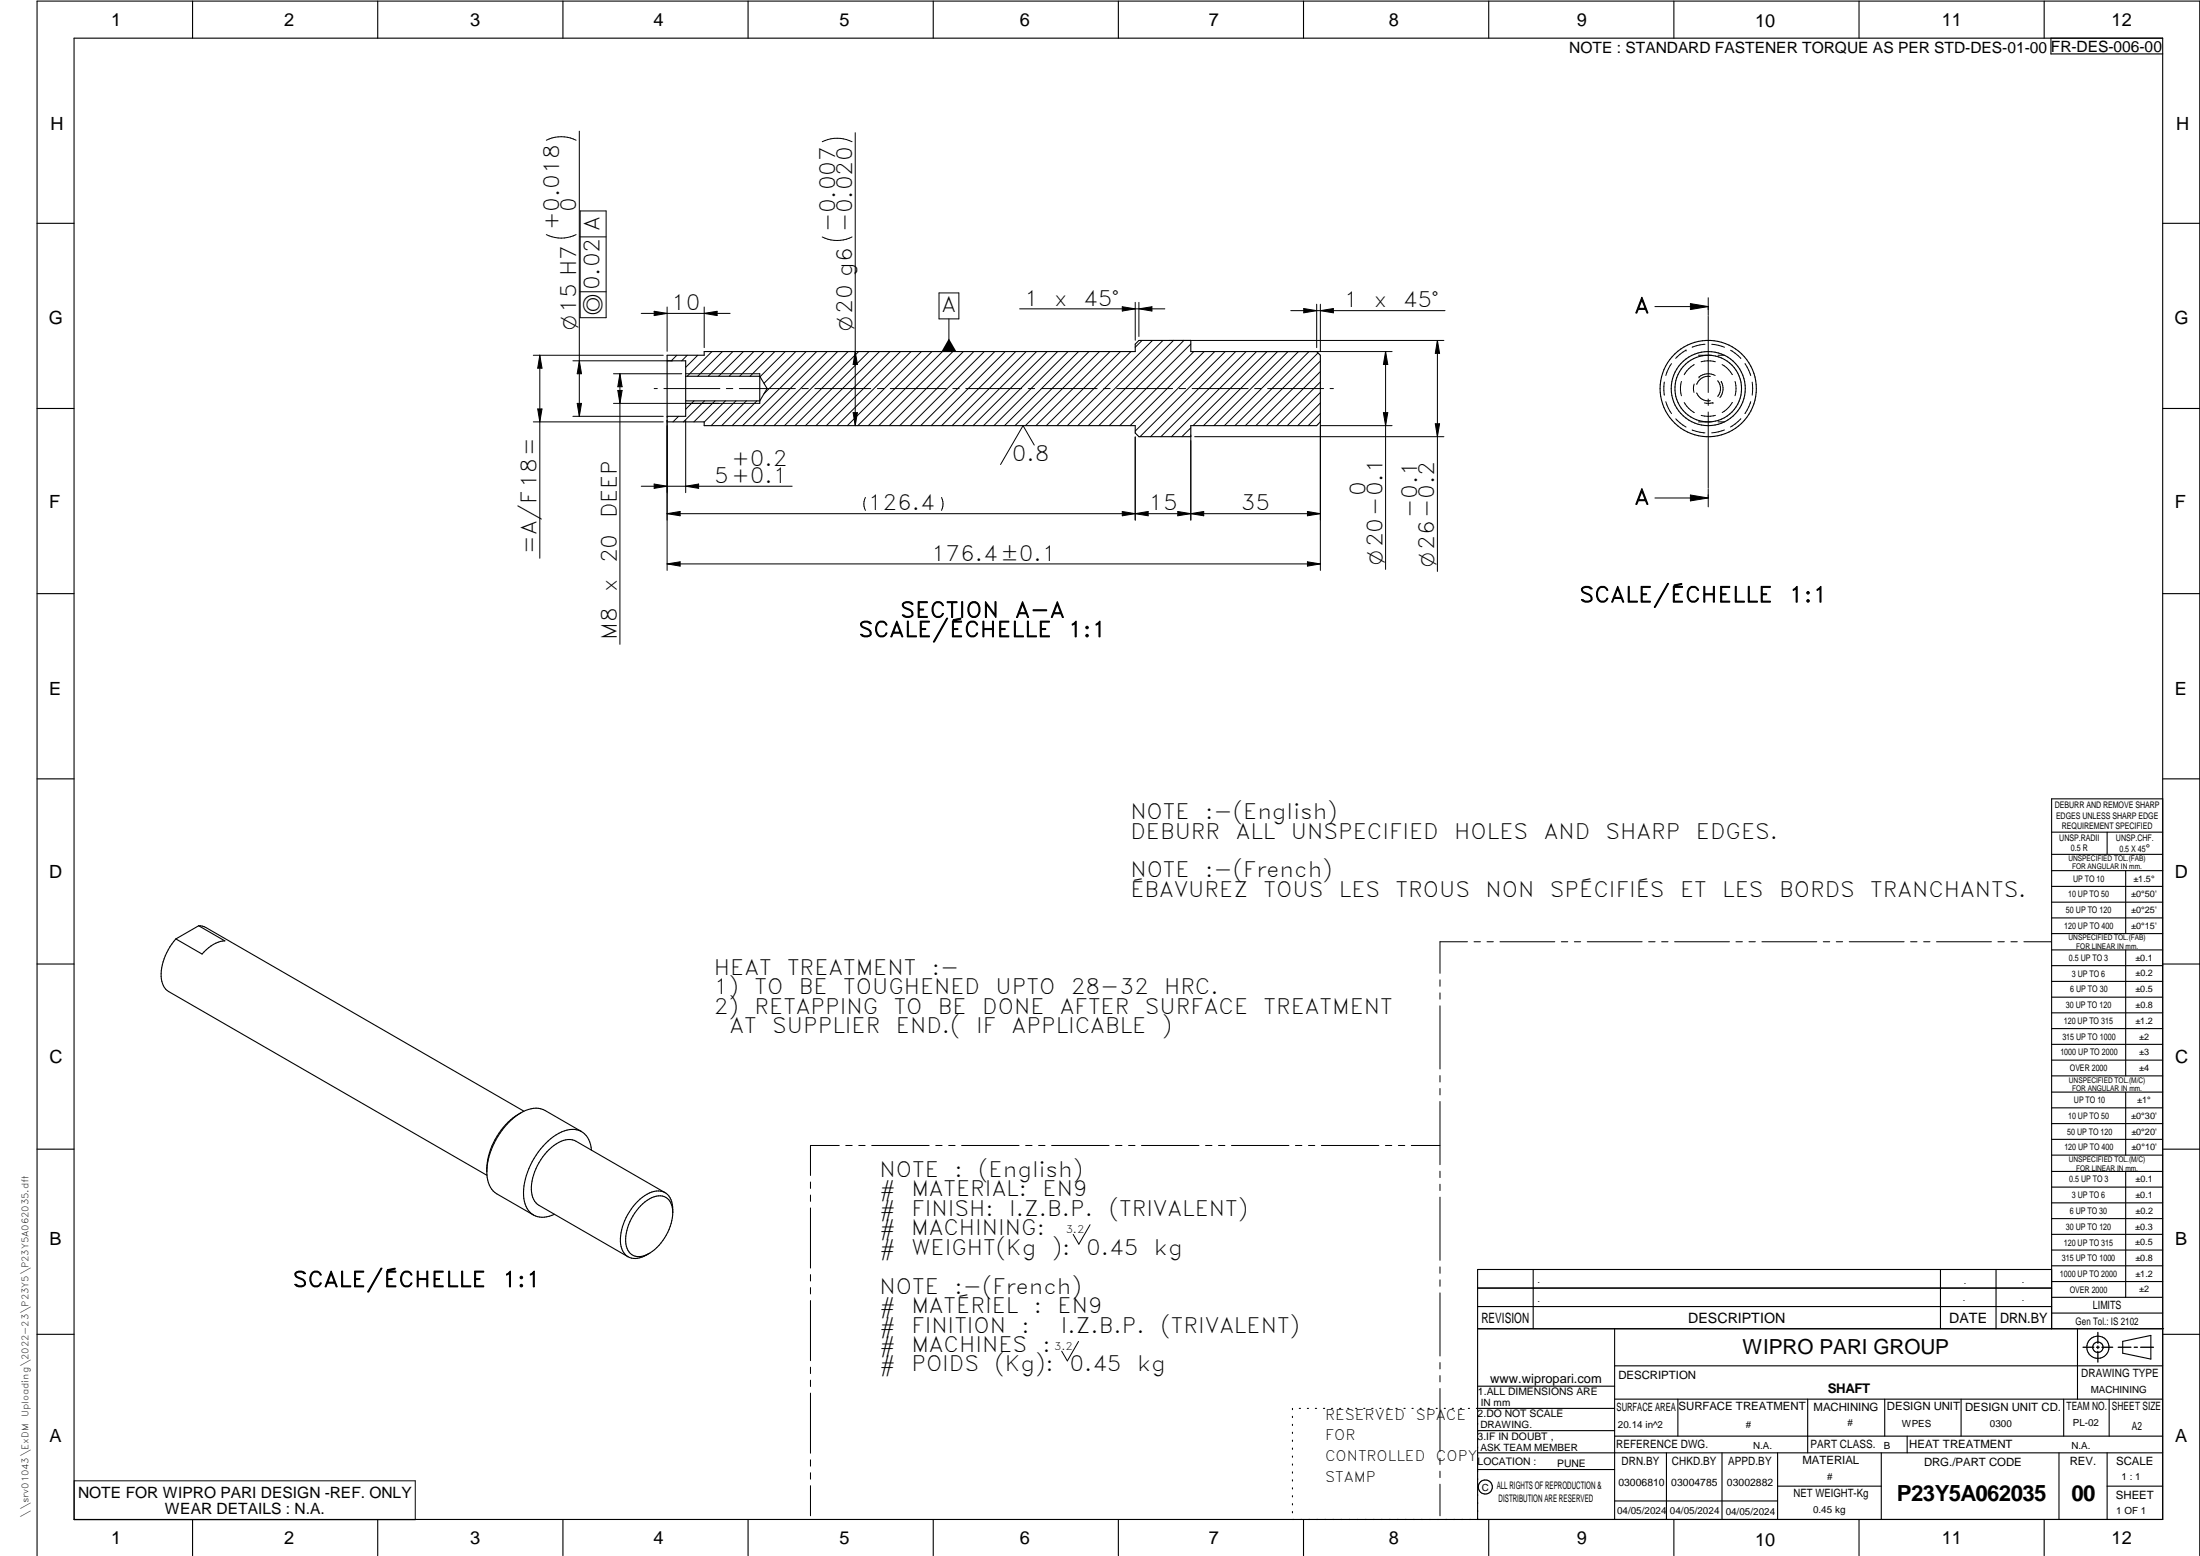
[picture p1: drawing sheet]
<svg xmlns="http://www.w3.org/2000/svg" width="594mm" height="420mm" viewBox="0 0 594 420" stroke-linecap="round" stroke-linejoin="round" font-family="sans-serif">
<g fill="none" stroke="#000" stroke-width=".3">
<path d="M20 10.3h564v400h-564zM52 .3v10M102 .3v10M152 .3v10M202 .3v10M252 .3v10M302 .3v10M352 .3v10M402 .3v10M452 .3v10M502 .3v10M552 .3v10"/>
<path d="M553.8 10.3v4.3h30.2M10 60.3h10M584 60.3h10M180.1 97.4h5.1v15h-5.1M180.1 95.9h10.1v-1h116.4v-2l.9-1h14.1v3h34l.9 1v18l-.9 1h-34v3h-14.1l-.9-1v-2h-116.4v-1h-10.1zM10 110.3h10M185.2 101.6h20l2 3.3-2 3.3h-20M205.2 100.9v8M584 110.3h10M10 160.3h10M584 160.3h10M10 210.3h10"/>
<path d="M584 215.7h-30v143.1M584 210.3h10M554 230.7h30M554 224.7h30M554 235.1h30M554 239.4h30M569 224.7v6M574 235.1v17M47.5 253.5a14.4 14.4 0 0 0-3.8 11.5l.7 1.7 1.2 1.1 85.9 49.6M53.7 250l-6.2 3.5M53.7 250l1 .1 .9 .3 85.9 49.7M53.7 250l7 4.1a9 9 0 0 0-6.1 3.5l-7.1-4.1"/>
<path d="M554 243.6h30M554 247.9h30M554 252.1h30M554 256.5h30M574 256.5v34M10 260.3h10M554 260.8h30M554 265h30M554 269.3h30M554 273.5h30M554 277.7h30M584 260.3h10"/>
<path d="M554 282h30M554 286.3h30M554 290.5h30M554 294.9h30M554 299.1h30M574 294.9v17M10 310.3h10M140.6 300.5a18.6 18.6 0 0 0-9.1 15.9M157 305.6l-9.8-5.8a6.9 6.9 0 0 0-7.5 1.3 20 20 0 0 0-8.2 16.8 6 6 0 0 0 2.6 4.5l10 5.7M159.7 310.6a5.3 5.3 0 0 0-5.2-5.6 12.5 12.5 0 0 0-8.5 5.2 18.3 18.3 0 0 0-4.4 14.2l.4 1.3 .7 1.2 1.4 1.2M554 303.4h30M554 307.7h30"/>
<path d="M554 311.9h30M554 316.3h30M574 316.3v34M584 310.3h10M149.7 327.9a6.1 6.1 0 0 1-5.6 .2M173 325.6a6.6 6.6 0 0 1 6.3-2.5 4.5 4.5 0 0 1 2.3 5 13.4 13.4 0 0 1-7.9 11.1 3.6 3.6 0 0 1-4.8-4 13.7 13.7 0 0 1 4.1-9.6zM175.3 338.5a5.5 5.5 0 0 1-5.7 .9M179.6 322.1l-24.1-13.9a5.5 5.5 0 0 0-5.9 1.1 15.4 15.4 0 0 0-6.1 12.7l.6 1.8 1 1.4 24.5 14.2M181.7 327.4a5.1 5.1 0 0 0-2.8-5.6 7 7 0 0 0-6.7 2.6 14.6 14.6 0 0 0-4.5 12.2l.7 1.7 1.2 1.1M554 320.5h30M554 324.8h30M554 329.1h30"/>
<path d="M554 333.3h30M554 337.5h30M399 358.8h185.3M399 352.8h155M399 347.8h155M414 342.8v16M436 358.8v51.5M524 342.8v16M539 342.8v16M554 342.8h-155v67.5M554 341.8h30M554 346.1h30"/>
<path d="M554 350.3h30M554 354.6h30M561 358.8v19M10 360.3h10M399 374.3h37M436 368.8h148M436 377.8h148M453.1 377.8v10M488.1 377.8v14.5M508.9 377.8v10M529.6 377.8v10M557.3 377.8v10"/>
<path d="M569.5 377.8v10M573.2 362.2l7.6-1.6v6.4l-7.6-1.6zM584 360.3h10M349 380.3v.3M349 382.4v.4M349 384.6v.3M349 386.7v.4M349 388.9v.3M349 391v.4M349 393.2v.3M349 395.3v.3M349 397.4v.4"/>
<path d="M349 399.6v.3M350.9 380.3h.3M353 380.3h.3M355.2 380.3h.3M357.4 380.3h.3M359.6 380.3h.3M361.7 380.3h.3M363.9 380.3h.3M366.1 380.3h.3M368.3 380.3h.3M370.4 380.3h.3M372.6 380.3h.3"/>
<path d="M374.8 380.3h.3M376.9 380.3h.4M379.1 380.3h.3M381.3 380.3h.3M383.4 380.3h.4M385.6 380.3h.4M387.8 380.3h.3M390 380.3h.3M392.1 380.3h.4M394.3 380.3h.4M396.5 380.3h.3M399 396.8h37"/>
<path d="M399 392.3h185M399 386.3h37M436 387.8h148M436 380.3h-37.3M450 392.3v18M465 392.3v18M480 392.3v18M508 392.3v18M515 387.8v4.5M556 392.3v18M569 392.3v18M52 410.3v9.8"/>
<path d="M102 410.3v9.8M152 410.3v9.8M202 410.3v9.8M252 410.3v9.8M302 410.3v9.8M349 401.7v.4M349 403.9v.3M349 406v.4M349 408.2v.3M352 410.3v9.8M402 410.3v9.8M436 405.3h44"/>
<path d="M452 410.3v9.8M480 401.3h28M502 410.3v9.8M552 410.3v9.8M569 401.3h15M10 420.1v-419.8h584v419.8"/>
<circle cx="461.3" cy="104.9" r="13"/>
<circle cx="461.3" cy="104.9" r="9"/>
<circle cx="461.3" cy="104.9" r="10"/>
<circle cx="566.5" cy="363.8" r="1.4"/>
<circle cx="566.5" cy="363.8" r="3"/>
<circle cx="401.1" cy="401.5" r="1.91"/>
</g>
<g fill="none" stroke="#000" stroke-width=".27">
<path d="M147.5 37.9a9 9 0 0 1 8.1 0M156.4 35.4v77M230.1 38.3a9.1 9.1 0 0 0-8.1 0M230.9 35.8v79.1M156.7 57h7v28.8h-7zM155.6 63.4a9 9 0 0 1-8.1 0M156.7 78.8h7M156.7 64h7M230.1 64a9 9 0 0 1-8.1 0M253.6 79.1h5.3v7h-5.3zM144 95.9h35.1M145.8 95.9v54.8"/>
<path d="M145.8 95.9l.6 3.5h-1.2zM154.7 97.4h26.9M156.4 97.4l.6 3.5h-1.1zM173.2 84.6h24M176.7 84.1l3.4 .5-3.4 .6zM180.1 82.9v12M182.8 95.9l-1.5 1.5M185.6 95.9l-1.5 1.5M188.4 95.9l-3.2 3.3M190.2 82.9v11M190.2 84.6l3.4-.5v1.1zM192.3 94.9l-6.7 6.7"/>
<path d="M195.1 94.9l-6.7 6.7M197.9 94.9l-6.7 6.7M200.7 94.9l-6.7 6.7M203.6 94.9l-6.7 6.7M206.4 94.9l-6.7 6.7M209.2 94.9l-6.7 6.7M212 94.9l-6.8 6.8M214.9 94.9l-8.6 8.6M217.7 94.9l-11.4 11.4M220.5 94.9l-20 20M223.4 94.9l-20 20M226.2 94.9l-20 20"/>
<path d="M229 94.9l-20 20M230.9 94.9l.6 3.5h-1.1zM231.9 94.9l-20 20M234.7 94.9l-20 20M237.5 94.9l-20 20M240.3 94.9l-20 20M243.2 94.9l-20 20M246 94.9l-20 20M248.8 94.9l-20 20M251.6 94.9l-20 20M254.5 94.9l-20 20M256.2 86.1v8.8"/>
<path d="M257.3 94.9l-20 20M260.1 94.9l-20 20M263 94.9l-20 20M265.8 94.9l-20 20M268.6 94.9l-20 20M271.4 94.9l-19.9 20M274.3 94.9l-20 20M275.3 83.4h39.3M277.1 94.9l-20 20M279.9 94.9l-20 20M282.8 94.9l-20 20M285.6 94.9l-20 20"/>
<path d="M288.4 94.9l-20 20M291.2 94.9l-20 20M294.1 94.9l-20 20M296.9 94.9l-20 20M299.7 94.9l-20 20M302.5 94.9l-20 20M303.1 82.8l3.5 .6-3.5 .6zM305.4 94.9l-20 20M306.6 81.6v10.3M307.5 81.6v9.3M307.5 83.4l3.6-.6v1.2zM308.4 91.9l-1.9 1.9"/>
<path d="M311.2 91.9l-23 23M314 91.9l-23 23M315.6 91.9h74.3M316.9 91.9l-23 23M319.7 91.9l-23 23M321.6 92.9l-22.1 22M322.4 94.9l-20 20M325.2 94.9l-20 20M328 94.9l-21.5 21.5M330.8 94.9l-23 23M333.7 94.9l-23 23M336.5 94.9l-23 23"/>
<path d="M339.3 94.9l-23 23M339.6 94.9h36.3M342.2 94.9l-20.1 20M345 94.9l-20 20M347.8 94.9l-20 20M348.5 83.9h41.7M350.6 94.9l-20 20M352.1 83.3l3.5 .6-3.5 .6zM353.5 94.9l-20 20M355.6 82.1v11.8M355.9 95.3l-19.6 19.6M356.5 97.5l-17.4 17.4"/>
<path d="M356.5 83.9l3.6-.6v1.2zM356.5 82.1v12.8M374.2 94.9l.5 3.5h-1.1zM374.2 94.9v58.9M388.1 91.9l.6 3.5h-1.1zM388.1 91.9v62.4M446.9 82.8h14.4M451.4 98.2l-.9 1.4-.7 1.8M455.3 94.5l-1.7 1.2-1.1 1.1M455.3 94.5h.1M456.5 82l4.8 .8-4.8 .8zM457.5 98.4l-1.4 1.1-1.3 1.7"/>
<path d="M458.7 95.9h3.4M460.4 93l-1.4 .1-2.1 .6M461.3 80.4v4.8M461.3 85.4v20.6M462.2 93l1.8 .2 1.7 .6M463.2 97.7l-2.1-.3-1.7 .3M463.9 95.9h1.7M465 98.4l1.2 .9 1.6 1.8M467.3 94.6l2.8 2.2M471.2 98.2l1.6 3.2M144 113.9h35.1M145.2 110.4h1.2l-.6 3.5z"/>
<path d="M154.7 112.4h24.4M155.9 108.9h1.1l-.6 3.5zM165.7 100.9h18.4M166.8 105.4h1.2l-.6 3.5zM167.4 100.9v73.1M167.4 100.9l.6 3.5h-1.2zM176.7 104.9h.8M179.3 104.9h15.1M180.1 113.5v40.5M180.4 112.4l-.3 .3M183.2 112.4l-1.5 1.5M185.2 113.5v19.5"/>
<path d="M185.2 100.9h20M187.4 108.2l-2.2 2.3M190.2 108.2l-5.6 5.7M193.1 108.2l-5.7 5.7M195.9 108.2l-5.7 5.8M196.1 104.9h1.8M198.7 108.2l-6.7 6.7M199.7 104.9h15.1M201.5 108.2l-6.6 6.7M204.4 108.2l-6.7 6.7M205.2 108.9h-39.5M216.5 104.9h1.8"/>
<path d="M220 104.9h15.1M230.4 111.4h1.1l-.6 3.5zM236.9 104.9h1.7M240.4 104.9h15.1M257.3 104.9h1.7M260.8 104.9h15.1M277.7 104.9h1.7M281.2 104.9h15.1M298 104.9h1.8M301.5 104.9h15.1M306.6 118v22.4M318.4 104.9h1.8"/>
<path d="M321.6 115.5l-2.5 2.4M321.6 117.5v22.9M321.9 104.9h15.1M322.6 117.9h67.3M338.8 104.9h1.7M342.3 104.9h15.1M356.5 111.6l-3.2 3.3M356.5 108.8l-6.1 6.1M356.5 106l-8.9 8.9M356.5 103.1l-11.7 11.8M356.5 100.3l-14.5 14.6M356.5 113.5v40.5"/>
<path d="M356.6 114.9h19.3M359.2 104.9h.9M373.6 111.4h1.1l-.5 3.5zM387.6 114.4h1.1l-.6 3.5zM449.4 103.2v3.5M449.8 108.5l.7 1.8 .9 1.4M452.5 113.1l1.1 1.1 1.7 1.1M454 103l-.2 2.3 .2 1.6M454.8 108.7l1.3 1.6 1.4 1.1M456.9 116.1l3.5 .8M457.5 103.7l-.2 1.1 .1 1.2M458.2 106.1a3.3 3.3 0 0 0 3.6 2.1"/>
<path d="M458.7 113.9h3.4M458.8 101.8h.1M459.4 112.2l1.7 .2 2.1-.2M461.3 107.7v1.8M461.3 111.3v20.5M461.8 101.7a3.3 3.3 0 0 0-3.6 2.1M462.5 108.7h.1M462.5 108.7l-1.1 .2-1.2-.1M463.2 101.4a4 4 0 0 0-4.4 .4M463.8 102.8a3.3 3.3 0 0 1 0 4.2M463.9 113.9h1.7M464.8 103h.1"/>
<path d="M464.8 103a4 4 0 0 1-.4 4.4M465.7 116.1l-3.5 .8M467.8 101.1v.1M467.8 108.7l-1.6 1.9-1.2 .8M468.5 103l.3 1.9-.3 1.9M470.1 113.1l-1.6 1.4-1.2 .8M472.8 108.5l-1.6 3.2M473.2 103.2v3.5M173.2 131.3h40.7M176.7 130.7l3.4 .6-3.4 .6zM180.1 138.7h176.4M180.1 138.7l3.6-.6v1.2z"/>
<path d="M185.2 131.3l3.5-.6v1.2zM233.7 134.3l-.4 1.8 .4 1.7M254.2 134.3l.4 1.8-.4 1.7M279.3 120.2l-3-5.3-6.1 10.5M303.1 138.1l3.5 .6-3.5 .6zM306.6 138.7l3.4-.6v1.2zM318 138.1l3.6 .6-3.6 .6zM321.6 138.7l3.4-.6v1.2zM353.1 138.1l3.4 .6-3.4 .6zM446.9 134.5h14.4M456.5 133.7l4.8 .8-4.8 .8zM461.3 132.1v4.8"/>
<path d="M180.1 152.3h176.4M180.1 152.3l3.6-.6v1.2zM353.1 151.7l3.4 .6-3.4 .6zM396.3 254.3h-7.5v8.5M398 254.3h1.8M401.5 254.3h1.8M405 254.3h14.9M421.6 254.3h1.7M425.1 254.3h1.7M428.6 254.3h14.8M445.2 254.3h1.7M448.7 254.3h1.7"/>
<path d="M452.2 254.3h14.8M468.8 254.3h1.7M472.3 254.3h1.7M475.8 254.3h14.8M492.4 254.3h1.7M495.9 254.3h1.7M499.4 254.3h14.8M515.9 254.3h1.8M519.4 254.3h1.8M522.9 254.3h14.9M539.5 254.3h1.7M543 254.3h1.7"/>
<path d="M546.5 254.3h7.4M388.8 264.6v1.7M388.8 268.1v1.7M388.8 271.6v17M388.8 290.4v1.8M388.8 293.9v1.8M388.8 297.4v17.1M218.9 319.2v1.7M226.6 309.3h-7.7v8.1M228.4 309.3h1.7M231.9 309.3h1.7M235.4 309.3h15.5"/>
<path d="M252.7 309.3h1.7M256.2 309.3h1.7M259.7 309.3h15.5M277 309.3h1.7M280.5 309.3h1.7M284 309.3h15.5M301.2 309.3h1.8M304.8 309.3h1.7M308.2 309.3h15.6M325.5 309.3h1.8M329 309.3h1.8M332.5 309.3h15.6"/>
<path d="M349.8 309.3h1.8M353.3 309.3h1.7M356.8 309.3h15.5M374.1 309.3h1.7M377.6 309.3h1.7M381.1 309.3h7.7M388.8 316.3v1.7M388.8 319.8v1.7M218.9 322.7v1.7M218.9 326.2v16.2M294.4 330.7l-3.1 5.3-1.5-2.7M388.8 323.3v17"/>
<path d="M218.9 344.2v1.7M218.9 347.7v1.7M218.9 351.2v16.2M388.8 342.1v1.7M388.8 345.6v1.7M388.8 349.1v17.1M218.9 369.2v1.7M218.9 372.7v1.7M218.9 376.2v16.2M291.2 362.2l-3 5.3-1.5-2.7M388.8 367.9v1.8M388.8 371.4v1.7"/>
<path d="M388.8 374.9v17.1M20 399.9h92.1v10.5h-92.1zM218.9 394.2v1.7M218.9 397.7v1.7M388.8 393.8v1.7M388.8 397.3v1.7M218.9 401.2v8.1M388.8 400.8v8.5"/>
</g>
<path d="M566.5 359.8v2.9M562.5 363.8h2.9M566.1 363.8h.8M566.5 363.5v.7M566.5 364.9v2.9M567.6 363.8h2.9M572 363.8h3.4M576.3 363.8h.9M578.1 363.8h3.4" fill="none" stroke="#000" stroke-width=".36"/>
<g fill="#000">
<path d="M145.8 95.9l.6 3.5h-1.2zM176.7 84.1l3.4 .5-3.4 .6zM190.2 84.6l3.4-.5v1.1zM230.9 94.9l.6 3.5h-1.1zM256.2 91.4l2.1 3.5h-4.1zM303.1 82.8l3.5 .6-3.5 .6zM307.5 83.4l3.6-.6v1.2zM352.1 83.3l3.5 .6-3.5 .6zM356.5 83.9l3.6-.6v1.2zM374.2 94.9l.5 3.5h-1.1zM388.1 91.9l.6 3.5h-1.1zM456.5 82l4.8 .8-4.8 .8z"/>
<path d="M145.2 110.4h1.2l-.6 3.5zM155.9 108.9h1.1l-.6 3.5zM156.4 97.4l.6 3.5h-1.1zM167.4 100.9l.6 3.5h-1.2zM166.8 105.4h1.2l-.6 3.5zM230.4 111.4h1.1l-.6 3.5zM373.6 111.4h1.1l-.5 3.5zM387.6 114.4h1.1l-.6 3.5zM176.7 130.7l3.4 .6-3.4 .6zM180.1 138.7l3.6-.6v1.2zM185.2 131.3l3.5-.6v1.2zM303.1 138.1l3.5 .6-3.5 .6z"/>
<path d="M306.6 138.7l3.4-.6v1.2zM318 138.1l3.6 .6-3.6 .6zM321.6 138.7l3.4-.6v1.2zM353.1 138.1l3.4 .6-3.4 .6zM456.5 133.7l4.8 .8-4.8 .8zM180.1 152.3l3.6-.6v1.2zM353.1 151.7l3.4 .6-3.4 .6z"/>
</g>
<g font-size="6">
<text x="512.2" y="405.2">P23Y5A062035</text>
<text x="559.4" y="405.2">00</text>
</g>
<g font-size="5.7">
<text x="155.6" y="57.1" transform="rotate(-90 155.6 57.1)">0</text>
<text x="151" y="62.1" transform="rotate(-90 151 62.1)">+0.018</text>
<text x="225.5" y="62.8" transform="rotate(-90 225.5 62.8)">-0.007</text>
<text x="161.9" y="78.4" transform="rotate(-90 161.9 78.4)">0.02 A</text>
<text x="181.2" y="83.8">10</text>
<text x="276.6" y="82.5">1</text>
<text x="284.7" y="82.5">x</text>
<text x="292.5" y="82.5">45°</text>
<text x="362.9" y="83">1</text>
<text x="371" y="83">x</text>
<text x="378.8" y="83">45°</text>
<text x="254.3" y="84.4">A</text>
<text x="441.4" y="84.5">A</text>
<text x="197.5" y="125.9">+0.2</text>
<text x="273.2" y="124.5">0.8</text>
<text x="192.9" y="130.4">5+0.1</text>
<text x="234.3" y="137.8">126.4</text>
<text x="310.1" y="137.8">15</text>
<text x="335.1" y="137.8">35</text>
<text x="368.7" y="134" transform="rotate(-90 368.7 134)">0</text>
<text x="441.4" y="136.2">A</text>
<text x="166.5" y="140" transform="rotate(-90 166.5 140)">DEEP</text>
<text x="382.7" y="139.8" transform="rotate(-90 382.7 139.8)">-0.1</text>
<text x="144.9" y="149.5" transform="rotate(-90 144.9 149.5)">=A/F18=</text>
<text x="166.5" y="152.1" transform="rotate(-90 166.5 152.1)">20</text>
<text x="251.4" y="151.4">176.4±0.1</text>
<text x="166.5" y="159.9" transform="rotate(-90 166.5 159.9)">x</text>
<text x="243.1" y="166.7">SECTION</text>
<text x="274.1" y="166.7">A-A</text>
<text x="426.5" y="162.6">SCALE/ÉCHELLE</text>
<text x="483.1" y="162.6">1:1</text>
<text x="166.5" y="172.8" transform="rotate(-90 166.5 172.8)">M8</text>
<text x="231.8" y="172">SCALE/ÉCHELLE</text>
<text x="288.4" y="172">1:1</text>
<text x="305.2" y="221.2">NOTE</text>
<text x="325.4" y="221.2">:-(English)</text>
<text x="305.2" y="226.4">DEBURR</text>
<text x="333.7" y="226.4">ALL</text>
<text x="348.6" y="226.4">UNSPECIFIED</text>
<text x="392.7" y="226.4">HOLES</text>
<text x="416.9" y="226.4">AND</text>
<text x="433.6" y="226.4">SHARP</text>
<text x="458" y="226.4">EDGES.</text>
<text x="305.2" y="236.9">NOTE</text>
<text x="325.5" y="236.9">:-(French)</text>
<text x="305.2" y="242.2">ÉBAVUREZ</text>
<text x="341.2" y="242.2">TOUS</text>
<text x="361.5" y="242.2">LES</text>
<text x="376.9" y="242.2">TROUS</text>
<text x="401.2" y="242.2">NON</text>
<text x="418.5" y="242.2">SPÉCIFIÉS</text>
<text x="453.7" y="242.2">ET</text>
<text x="465.1" y="242.2">LES</text>
<text x="480.4" y="242.2">BORDS</text>
<text x="505" y="242.2">TRANCHANTS.</text>
<text x="192.8" y="263.2">HEAT</text>
<text x="212.5" y="263.2">TREATMENT</text>
<text x="251.6" y="263.2">:-</text>
<text x="192.8" y="268.5">1)</text>
<text x="203.7" y="268.5">TO</text>
<text x="215.7" y="268.5">BE</text>
<text x="227.7" y="268.5">TOUGHENED</text>
<text x="268.8" y="268.5">UPTO</text>
<text x="289.2" y="268.5">28-32</text>
<text x="314.3" y="268.5">HRC.</text>
<text x="192.8" y="273.7">2)</text>
<text x="203.8" y="273.7">RETAPPING</text>
<text x="241.3" y="273.7">TO</text>
<text x="253.3" y="273.7">BE</text>
<text x="265.2" y="273.7">DONE</text>
<text x="286.2" y="273.7">AFTER</text>
<text x="309.1" y="273.7">SURFACE</text>
<text x="341.2" y="273.7">TREATMENT</text>
<text x="197" y="279">AT</text>
<text x="208.5" y="279">SUPPLIER</text>
<text x="241.9" y="279">END.(</text>
<text x="263.6" y="279">IF</text>
<text x="273.2" y="279">APPLICABLE</text>
<text x="313.7" y="279">)</text>
<text x="237.5" y="317.8">NOTE</text>
<text x="257.7" y="317.8">:</text>
<text x="264.2" y="317.8">(English)</text>
<text x="237.5" y="323.1">#</text>
<text x="246.1" y="323.1">MATERIAL:</text>
<text x="281.6" y="323.1">EN9</text>
<text x="237.5" y="328.3">#</text>
<text x="246.1" y="328.3">FINISH:</text>
<text x="272.5" y="328.3">I.Z.B.P.</text>
<text x="299.4" y="328.3">(TRIVALENT)</text>
<text x="237.5" y="333.6">#</text>
<text x="246.1" y="333.6">MACHINING:</text>
<text x="237.5" y="338.8">#</text>
<text x="246.1" y="338.8">WEIGHT(Kg</text>
<text x="284" y="338.8">):</text>
<text x="293.3" y="338.8">0.45</text>
<text x="311.6" y="338.8">kg</text>
<text x="79.1" y="347.5">SCALE/ÉCHELLE</text>
<text x="135.6" y="347.5">1:1</text>
<text x="237.5" y="349.3">NOTE</text>
<text x="257.7" y="349.3">:-(French)</text>
<text x="237.5" y="354.6">#</text>
<text x="237.5" y="359.8">#</text>
<text x="246.1" y="359.8">FINITION</text>
<text x="246.1" y="354.6">MATÉRIEL</text>
<text x="275.9" y="359.8">:</text>
<text x="279.2" y="354.6">:</text>
<text x="285.6" y="354.6">EN9</text>
<text x="286.5" y="359.8">I.Z.B.P.</text>
<text x="313.4" y="359.8">(TRIVALENT)</text>
<text x="237.5" y="365.1">#</text>
<text x="246.1" y="365.1">MACHINES</text>
<text x="281.6" y="365.1">:</text>
<text x="237.5" y="370.3">#</text>
<text x="246.1" y="370.3">POIDS</text>
<text x="268.6" y="370.3">(Kg):</text>
<text x="288.8" y="370.3">0.45</text>
<text x="307.1" y="370.3">kg</text>
</g>
<text font-size="5.6" x="470.5" y="365.5">WIPRO PARI GROUP</text>
<g font-size="5.4">
<text x="155.6" y="89.2" transform="rotate(-90 155.6 89.2)">O15 H7</text>
<text x="161.9" y="85.1" transform="rotate(-90 161.9 85.1)">a</text>
<text x="230.1" y="89.4" transform="rotate(-90 230.1 89.4)">O20 g6 -0.020</text>
<text x="373.3" y="152.5" transform="rotate(-90 373.3 152.5)">O20-0.1</text>
<text x="387.3" y="153.1" transform="rotate(-90 387.3 153.1)">O26-0.2</text>
</g>
<g font-size="4.9">
<text x="30" y="7">1</text>
<text x="76.7" y="7">2</text>
<text x="127" y="7">3</text>
<text x="176.5" y="7">4</text>
<text x="226.7" y="7">5</text>
<text x="275.4" y="7">6</text>
<text x="326.4" y="7">7</text>
<text x="375" y="7">8</text>
<text x="425.8" y="7">9</text>
<text x="473.9" y="7.4">10</text>
<text x="524.3" y="7">11</text>
<text x="570.2" y="7">12</text>
<text x="13.6" y="35.2">H</text>
<text x="587.6" y="35.2">H</text>
<text x="13.2" y="87.5">G</text>
<text x="587.2" y="87.5">G</text>
<text x="13.3" y="137.1">F</text>
<text x="587.3" y="137.1">F</text>
<text x="13.3" y="187.6">E</text>
<text x="587.3" y="187.6">E</text>
<text x="13.3" y="237">D</text>
<text x="587.3" y="237">D</text>
<text x="13.4" y="287.1">C</text>
<text x="587.4" y="287.1">C</text>
<text x="13.4" y="336.3">B</text>
<text x="587.4" y="336.3">B</text>
<text x="13.4" y="389.3">A</text>
<text x="587.4" y="389.3">A</text>
<text x="30" y="417">1</text>
<text x="76.7" y="417">2</text>
<text x="127" y="417">3</text>
<text x="176.5" y="417">4</text>
<text x="226.7" y="417">5</text>
<text x="275.4" y="417">6</text>
<text x="326.4" y="417">7</text>
<text x="375" y="417">8</text>
<text x="425.8" y="417">9</text>
<text x="473.9" y="417.4">10</text>
<text x="524.3" y="417">11</text>
<text x="570.2" y="417">12</text>
</g>
<g font-size="4.2">
<text x="423.7" y="14.3">NOTE : STANDARD FASTENER TORQUE AS PER STD-DES-01-00</text>
<text x="553.8" y="14">FR-DES-006-00</text>
<text x="21.1" y="404.4">NOTE FOR WIPRO PARI DESIGN -REF. ONLY</text>
<text x="44.5" y="408.9">WEAR DETAILS : N.A.</text>
</g>
<g font-size="3.9">
<text x="357.8" y="383.4">RESERVED</text>
<text x="382.3" y="383.4">SPACE</text>
<text x="357.8" y="388.9">FOR</text>
<text x="357.8" y="394.5">CONTROLLED</text>
<text x="387.8" y="394.5">COPY</text>
<text x="357.8" y="400.1">STAMP</text>
</g>
<g font-size="3.8">
<text x="400.1" y="357.1">REVISION</text>
<text x="455.9" y="357.1">DESCRIPTION</text>
<text x="526.4" y="357.1">DATE</text>
<text x="540.1" y="357.1">DRN.BY</text>
</g>
<text font-size="3.6" x="493.6" y="376.2">SHAFT</text>
<text font-size="3.5" x="402.4" y="373.3">www.wipropari.com</text>
<g font-size="3.1">
<text x="565.2" y="353.5">LIMITS</text>
<text x="562" y="371.7">DRAWING TYPE</text>
<text x="437" y="372.3">DESCRIPTION</text>
<text x="436.5" y="380.9">SURFACE AREA</text>
<text x="453.3" y="380.9">SURFACE TREATMENT</text>
<text x="489.7" y="380.9">MACHINING</text>
<text x="509.5" y="380.9">DESIGN UNIT</text>
<text x="530.6" y="380.9">DESIGN UNIT CD.</text>
<text x="558" y="380.7">TEAM NO.</text>
<text x="570.3" y="380.7">SHEET SIZE</text>
<text x="575.6" y="386.1">A2</text>
<text x="436.4" y="391.1">REFERENCE DWG.</text>
<text x="437.9" y="395.5">DRN.BY</text>
<text x="451.5" y="395.5">CHKD.BY</text>
<text x="466.6" y="395.5">APPD.BY</text>
<text x="486.7" y="395.4">MATERIAL</text>
<text x="488.9" y="391">PART CLASS.</text>
<text x="515.6" y="391">HEAT TREATMENT</text>
<text x="519.6" y="395.9">DRG./PART CODE</text>
<text x="558.9" y="395.6">REV.</text>
<text x="571.4" y="395.6">SCALE</text>
<text x="484.3" y="404.3">NET WEIGHT-Kg</text>
<text x="571.4" y="404.7">SHEET</text>
</g>
<text font-size="3" x="579.5" y="230.1">°</text>
<g font-size="2.8">
<text x="287.8" y="332.9">3.2</text>
<text x="560.5" y="357.7">Gen Tol.: IS 2102</text>
<text x="284.6" y="364.4">3.2</text>
<text x="399.1" y="376.7">1.ALL DIMENSIONS ARE</text>
<text x="399" y="382.7">2.DO NOT SCALE</text>
<text x="399" y="388.7">3.IF IN DOUBT ,</text>
<text x="399" y="395.5">LOCATION :</text>
<text x="420.5" y="396">PUNE</text>
<text x="437" y="401.3">03006810</text>
<text x="451.3" y="401.2">03004785</text>
<text x="466.3" y="401.3">03002882</text>
<text x="404.2" y="402">ALL RIGHTS OF REPRODUCTION &amp;</text>
<text x="404.7" y="405.4">DISTRIBUTION ARE RESERVED</text>
</g>
<g font-size="2.7">
<text x="564.6" y="376.2">MACHINING</text>
<text x="399.9" y="379.7">IN mm</text>
<text x="399.8" y="385.7">DRAWING.</text>
<text x="436.9" y="385.5">20.14 in^2</text>
<text x="471.4" y="385.6">#</text>
<text x="498.9" y="385.1">#</text>
<text x="513.6" y="385.3">WPES</text>
<text x="537.3" y="385.2">0300</text>
<text x="559.7" y="385.2">PL-02</text>
<text x="399.8" y="391.8">ASK TEAM MEMBER</text>
<text x="473.4" y="391.2">N.A.</text>
<text x="508.7" y="391.2">B</text>
<text x="559.4" y="391.2">N.A.</text>
<text x="493.4" y="399.6">#</text>
<text x="572.9" y="399.8">1 : 1</text>
<text x="400.1" y="402.5">C</text>
<text x="436.7" y="408.7">04/05/2024</text>
<text x="450.9" y="408.8">04/05/2024</text>
<text x="466" y="409">04/05/2024</text>
<text x="489.6" y="408.5">0.45 kg</text>
<text x="571.5" y="408.7">1 OF 1</text>
</g>
<g font-size="2.5">
<text x="559.2" y="229.9">0.5 R</text>
<text x="572.3" y="230.1">0.5 X 45</text>
<text x="559.4" y="323.5">3 UP TO 6</text>
<text x="558.9" y="327.8">6 UP TO 30</text>
<text x="557.8" y="332">30 UP TO 120</text>
<text x="415.2" y="346.4">.</text>
<text x="530.3" y="346.6">.</text>
<text x="545.9" y="346.4">.</text>
<text x="415.2" y="351.5">.</text>
<text x="530.1" y="351.3">.</text>
<text x="545.9" y="351.4">.</text>
</g>
<g font-size="2.4">
<text x="554.9" y="218.3">DEBURR AND REMOVE SHARP</text>
<text x="555.2" y="221.1">EDGES UNLESS SHARP EDGE</text>
<text x="556.1" y="227.2">UNSP.RADII</text>
<text x="556.8" y="223.8">REQUIREMENT SPECIFIED</text>
<text x="571.4" y="227">UNSP.CHF.</text>
<text x="559.8" y="238">UP TO 10</text>
<text x="576.1" y="238.1">±1.5°</text>
<text x="558.5" y="242.3">10 UP TO 50</text>
<text x="575.5" y="242.3">±0°50'</text>
<text x="557.4" y="250.8">120 UP TO 400</text>
<text x="557.9" y="246.5">50 UP TO 120</text>
<text x="575.5" y="250.8">±0°15'</text>
<text x="575.5" y="246.6">±0°25'</text>
<text x="558.7" y="259.4">0.5 UP TO 3</text>
<text x="559.5" y="263.7">3 UP TO 6</text>
<text x="576.6" y="259.4">±0.1</text>
<text x="576.6" y="263.7">±0.2</text>
<text x="559" y="268">6 UP TO 30</text>
<text x="576.6" y="268">±0.5</text>
<text x="557.9" y="272.2">30 UP TO 120</text>
<text x="576.6" y="272.2">±0.8</text>
<text x="556.9" y="280.7">315 UP TO 1000</text>
<text x="557.3" y="276.5">120 UP TO 315</text>
<text x="576.6" y="276.5">±1.2</text>
<text x="577.7" y="280.7">±2</text>
<text x="556.4" y="284.9">1000 UP TO 2000</text>
<text x="577.6" y="285">±3</text>
<text x="558.9" y="289.2">OVER 2000</text>
<text x="577.7" y="289.3">±4</text>
<text x="560" y="297.9">UP TO 10</text>
<text x="577.1" y="297.9">±1°</text>
<text x="558.5" y="302.1">10 UP TO 50</text>
<text x="575.5" y="302.2">±0°30'</text>
<text x="557.5" y="310.6">120 UP TO 400</text>
<text x="558.2" y="306.4">50 UP TO 120</text>
<text x="575.5" y="310.6">±0°10'</text>
<text x="575.5" y="306.4">±0°20'</text>
<text x="558.8" y="319.2">0.5 UP TO 3</text>
<text x="576.6" y="323.5">±0.1</text>
<text x="576.6" y="319.3">±0.1</text>
<text x="576.7" y="327.8">±0.2</text>
<text x="576.6" y="332">±0.3</text>
<text x="556.8" y="340.6">315 UP TO 1000</text>
<text x="557.3" y="336.3">120 UP TO 315</text>
<text x="576.6" y="336.3">±0.5</text>
<text x="576.6" y="340.6">±0.8</text>
<text x="556.2" y="344.8">1000 UP TO 2000</text>
<text x="576.6" y="344.8">±1.2</text>
<text x="558.9" y="349">OVER 2000</text>
<text x="577.7" y="349">±2</text>
<text x="7.7" y="382.7" transform="rotate(-90 7.7 382.7)">Uploading\2022-23\P23Y5\P23Y5A062035.dft</text>
<text x="7.7" y="409.9" transform="rotate(-90 7.7 409.9)">\\srv01043\ExDM</text>
</g>
<g font-size="2.1">
<text x="558.6" y="232.4">UNSPECIFIED TOL.(FAB)</text>
<text x="559.5" y="234.8">FOR ANGULAR IN mm.</text>
<text x="558.6" y="254">UNSPECIFIED TOL.(FAB)</text>
<text x="560.7" y="256.3">FOR LINEAR IN mm.</text>
<text x="558.7" y="292.4">UNSPECIFIED TOL.(M/C)</text>
<text x="559.6" y="294.7">FOR ANGULAR IN mm.</text>
<text x="558.7" y="313.8">UNSPECIFIED TOL.(M/C)</text>
<text x="560.6" y="316.2">FOR LINEAR IN mm.</text>
</g>
</svg>
